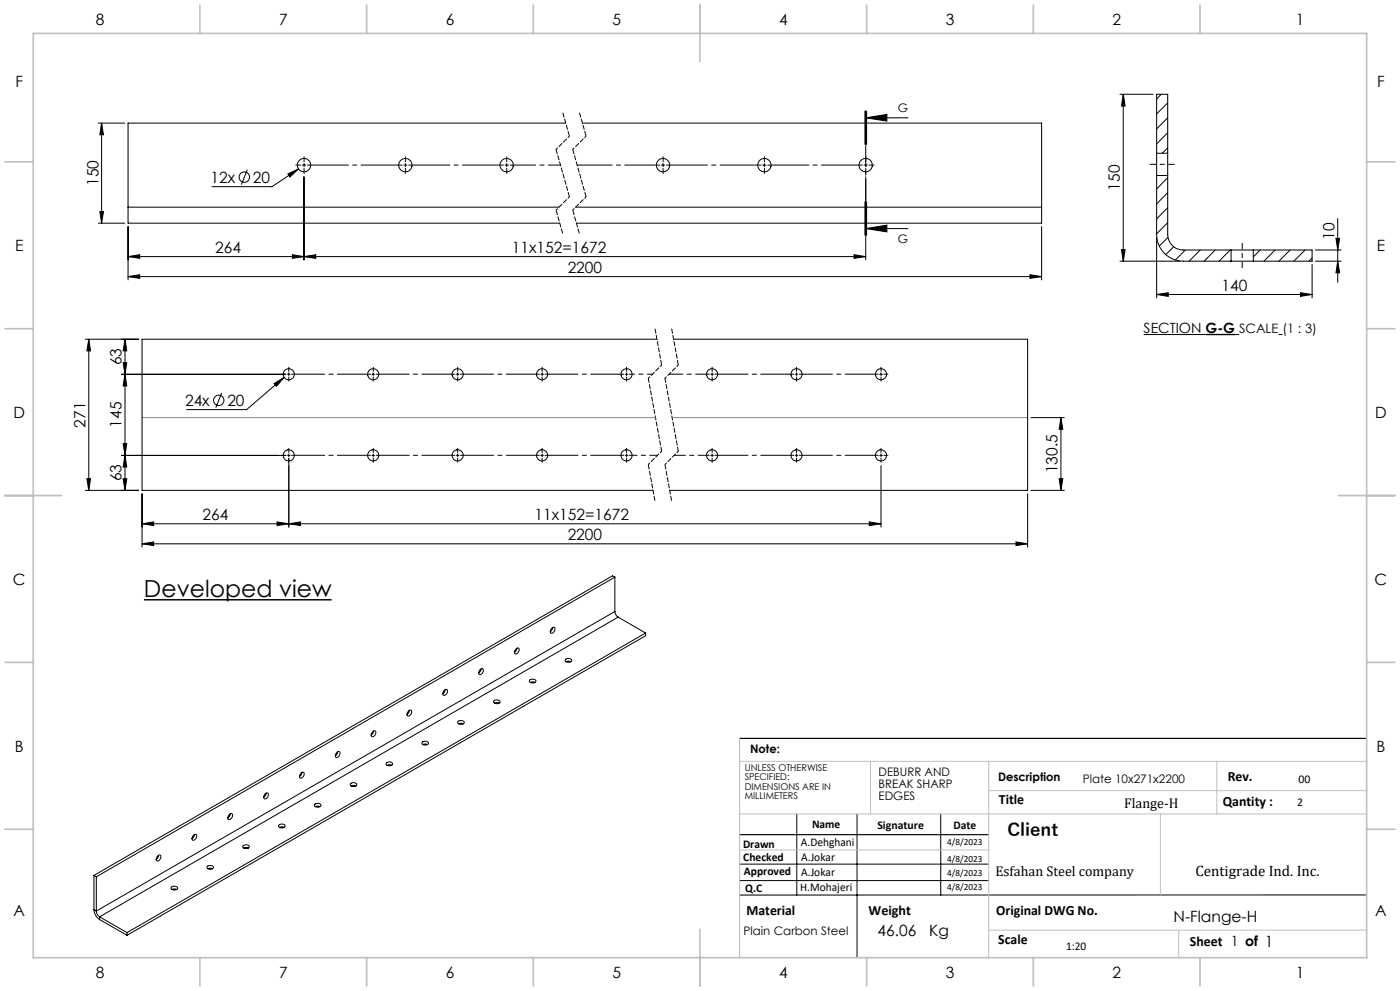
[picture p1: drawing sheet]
<svg xmlns="http://www.w3.org/2000/svg" width="420mm" height="297mm" viewBox="0 0 420 297" stroke-linecap="round" stroke-linejoin="round" font-family="sans-serif">
<g fill="none" stroke="#000" stroke-width=".3">
<path d="M29.5 36.9h7.9M30.5 36.9v30M30.5 36.9l.5 3.5h-1zM169.7 36.9h-131.3v25.2M174.7 36.9h137.8v25.2M259.5 33.3v10M259.7 35.3l6.4-1v2zM259.7 35.3h12.7M259.7 33.3v10M260 33.3v10M336 28.3h10M337 28.3l.5 3.5h-1.1z"/>
<path d="M337 28.3v50M348.4 28.3l-1.4 1.4M350.3 30.8l-3.3 3.3M350.3 35.3l-3.3 3.3M350.3 39.8l-3.3 3.3M74.2 50.9l-1.8 4.4M86.4 52.1l3.2-1.5-2.6 2.5zM89.6 50.6l-8 5.3h-18M91.2 53v24.9M228.8 49.5h1M229.3 49v1M259.7 53v24.9"/>
<path d="M347 52.6v17.7a8 8 0 0 0 8 8h14.3M347 45.9v6.7M347 45.9v-17.6h3.3v17.6M347 52.6h3.3M347 45.9h3.3M350.3 53.3l-3.3 3.3M350.3 57.7l-3.3 3.4M350.3 44.3l-1.6 1.6M350.3 52.6v17.7a4.7 4.7 0 0 0 4.7 4.6h14.3M350.3 45.9v6.7M29.5 66.9h7.9M30 63.4h1l-.5 3.5z"/>
<path d="M38.4 76.9l3.5-.6v1.1zM38.4 67.9v16M38.4 76.9h221.3M38.4 62.1v4.8h129.5M38.4 62.1h129.3M87.7 76.3l3.5 .6-3.5 .5zM91.2 76.9l3.5-.6v1.1zM172.7 62.1h139.8M256.2 76.3l3.5 .6-3.5 .5zM259.5 60.5v10M259.7 68.5l6.4-1v2zM259.7 68.5h12.7"/>
<path d="M260 60.5v10zM312.5 62.1v4.8h-139.6M312.5 67.9v16M336 78.3h18M336.4 74.8h1.1l-.5 3.5zM347 71.3v18M350.3 62.3l-3.3 3.3M350.3 66.7l-3.3 3.4M350.4 71.2l-2.6 2.6M352.1 73.9l-2.4 2.4M355.6 74.9l-3 3M360.1 74.9l-3.4 3.4"/>
<path d="M364.6 74.9l-3.4 3.4M369 74.9l-3.3 3.4M369.3 78.3h6.7M369.3 74.9h6.7M369.3 74.9v3.4M376 74.9h17.6v3.4h-17.6M376 74.9v3.4M378 74.9l-2 2.1M382.5 74.9l-3.3 3.4M387 74.9l-3.3 3.4M391.5 74.9l-3.3 3.4M393.6 77.3l-.9 1"/>
<path d="M393.6 79.3v10M394.7 78.3h7.6M394.7 74.9h7.6M400.8 71.4h1.1l-.6 3.5zM401.3 65.5v19.1M401.3 78.3l.6 3.5h-1.1zM38.4 82.9l3.5-.6v1.1zM38.4 82.9h274.1M309 82.3l3.5 .6-3.5 .5zM347 88.3l3.5-.6v1.1zM347 88.3h46.6M390.1 87.7l3.5 .6-3.5 .5z"/>
<path d="M25.6 101.7h16M26.6 101.7v45.3M26.6 101.7l.6 3.5h-1.1zM36.5 112.2h49.1M36.9 108.7h1.1l-.5 3.5zM37.5 101.7v45.3M37.5 101.7l.5 3.5h-1.1zM37.5 112.2l.5 3.5h-1.1zM66.5 117.8l-1.8 4.4M82.2 115l3-1.9-2.3 2.7zM85.2 113.1l-11.2 9.7h-18M111.5 112.2h.9"/>
<path d="M112 111.8v.8M197.1 101.7h-154.5v45.3h153.3M202.1 101.7h106.2v45.3h-107.4M343.1 100.3h18.6M370.6 100.3h1.1M383.6 100.3h1.1M36.5 136.5h49.1M36.9 133h1.1l-.5 3.5zM37.5 136.5l.5 3.5h-1.1zM86.6 137.5v20.5M111.5 136.5h.9M112 136.1v.8"/>
<path d="M264.3 139.6v18.4M309.3 125.2h10M318.3 125.2l.5 3.5h-1.1zM318.3 125.2v21.8M25.6 147h16M26.1 143.5h1.1l-.6 3.5zM36.9 143.5h1.1l-.5 3.5zM42.6 157l3.5-.6v1.1zM42.6 148v16M83.1 156.4l3.5 .6-3.5 .5zM86.6 157l3.5-.6v1.1zM260.8 156.4l3.5 .6-3.5 .5z"/>
<path d="M264.3 157h-221.7M308.3 148v16M309.3 147h10M317.7 143.5h1.1l-.5 3.5zM42.6 163l3.5-.6v1.1zM42.6 163h265.7M184.5 173l-.7-.4-155.6 89.8M184.5 173l-155.6 89.8M184.5 173v10.3M304.8 162.4l3.5 .6-3.5 .5zM154.8 194.5l.1-.1a.57 .57 0 0 1 .9 0 .57 .57 0 0 1-.2 .9l-.1 .1a.64 .64 0 0 1-1 .5 .64 .64 0 0 1 .1-1.1zM155 194.3l-.1 .6-.6 .6"/>
<path d="M165.4 188.5l.1-.2a.56 .56 0 0 1 .9-.3 .56 .56 0 0 1 0 .9l-.1 .3a.66 .66 0 0 1-1 .6 .66 .66 0 0 1 0-1.2zM165.8 188.1l-.1 .6-.6 .6M169.6 197.7l1.1-.4a.61 .61 0 0 1 .8 .7 .61 .61 0 0 1-.9 .5h-.3a.59 .59 0 0 1-.7-.8zM169.8 198.3l.5-.1 .9 .1M184.5 183.3l.3 1 .7 .7M184.5 183.3l-155.6 89.7M185.5 185l-155.6 89.8M185.5 185l8.2 4.7M193.7 189.7l-155.6 89.8M193.7 189.7v.8l-155.6 89.8M111.8 219.4a.55 .55 0 0 1 .8-.3 .55 .55 0 0 1 .1 .8l-.2 .4a.66 .66 0 0 1-1 .5 .66 .66 0 0 1 0-1.2zM112 219.1l-.2 .7-.5 .5"/>
<path d="M122.6 213a.58 .58 0 0 1 .9 0 .58 .58 0 0 1-.1 .9l-.1 .2a.64 .64 0 0 1-1 .4 .64 .64 0 0 1 0-1.1zM122.8 212.9l-.1 .6-.6 .6M133.2 206.9a.6 .6 0 0 1 1-.2 .6 .6 0 0 1-.1 1l-.1 .2a.63 .63 0 0 1-.5 .5 .63 .63 0 0 1-.6-.3zM133.6 206.7l-.2 .6-.5 .6M137.4 216.3a1.06 1.06 0 0 1 1-.4 1.06 1.06 0 0 1 .8 .8 1.12 1.12 0 0 1-1.9-.3zM137.6 216.9h1.4M144 200.7l.1-.1a.57 .57 0 0 1 .9 0 .57 .57 0 0 1-.1 .9l-.2 .3a.6 .6 0 0 1-.9 .4 .6 .6 0 0 1-.1-1zM144.3 200.5l-.2 .8-.5 .4M148.1 210.1a1.08 1.08 0 0 1 1.9 .4 1.11 1.11 0 0 1-1.9-.3zM148.3 210.7h1.5M159.1 203.7l1-.1a.59 .59 0 0 1 .7 .7 .59 .59 0 0 1-.9 .4h-.4a.55 .55 0 0 1-.6-.3 .55 .55 0 0 1 .2-.7zM159.1 204.5l.5-.1 .9 .1"/>
<path d="M79.5 237.9a.6 .6 0 0 1 1-.1 .6 .6 0 0 1-.1 .9l-.1 .2a.66 .66 0 0 1-1 .5 .66 .66 0 0 1 0-1.1zM79.8 237.7l-.2 .8-.5 .4M90.3 231.7a.56 .56 0 0 1 .8-.2 .56 .56 0 0 1 .1 .8l-.2 .4a.64 .64 0 0 1-1 .5 .64 .64 0 0 1 .1-1.1zM90.6 231.5l-.2 .6-.5 .6M101 225.5a.61 .61 0 0 1 1-.2 .61 .61 0 0 1-.1 1l-.1 .2a.66 .66 0 0 1-1 .5 .66 .66 0 0 1 0-1.2zM101.3 225.3l-.1 .6-.6 .6M105.2 234.8a.94 .94 0 0 1 1.1-.3 .94 .94 0 0 1 .6 .9l-1.1 .3a.55 .55 0 0 1-.6-.2 .55 .55 0 0 1 0-.7zM105.3 235.5l.7-.1 .8 .1M116 228.6l1.2-.2a.6 .6 0 0 1 .6 .7 .6 .6 0 0 1-.9 .4l-.6-.1a.5 .5 0 0 1-.4-.2 .5 .5 0 0 1 .1-.6zM116.1 229.3l.7-.1 .7 .1M126.6 222.5l1.3-.3a.6 .6 0 0 1 .6 .7 .6 .6 0 0 1-.8 .4h-.2a.66 .66 0 0 1-.9-.8zM126.8 223.1l.7-.1 .7 .1"/>
<path d="M47.3 256.6a.59 .59 0 0 1 .9-.2 .59 .59 0 0 1-.1 .9l-.1 .2a.6 .6 0 0 1-.5 .6 .6 .6 0 0 1-.7-.5zM47.6 256.3l-.3 .8-.5 .5M58.1 250.2a.58 .58 0 0 1 .9 0 .58 .58 0 0 1-.1 .9l-.1 .2a.64 .64 0 0 1-1 .5 .64 .64 0 0 1 0-1.1zM58.3 250.1l-.1 .6-.6 .7M62.1 259.7l.6-.3h.7a.59 .59 0 0 1 .7 .7 .59 .59 0 0 1-.9 .4h-.4a.61 .61 0 0 1-.7-.8zM68.8 244.2l.1-.2a.54 .54 0 0 1 .8 0 .54 .54 0 0 1 0 .8l-.2 .3a.66 .66 0 0 1-1 .5 .66 .66 0 0 1 0-1.1zM69.1 243.9l-.2 .6-.5 .6M72.9 253.5a1.07 1.07 0 0 1 1-.3 1.07 1.07 0 0 1 .9 .7 1.13 1.13 0 0 1-2-.3zM73.1 254.2l.5-.2 .9 .2M83.7 247.2a.96 .96 0 0 1 1.1-.3 .96 .96 0 0 1 .6 .9l-.6 .3h-.7a.5 .5 0 0 1-.5-.3 .5 .5 0 0 1 .1-.6zM83.9 248l.4-.2 1 .2M94.5 241l1.1-.2a.56 .56 0 0 1 .7 .6 .56 .56 0 0 1-.7 .5h-.6a.55 .55 0 0 1-.6-.2 .55 .55 0 0 1 .1-.7z"/>
<path d="M94.6 241.8l.5-.2 .9 .2M221.9 259h74.7M239 243.9v24.3M257.1 243.9v43.1M282.2 243.9v24.3M28.2 272.7l.5 1.6 1.2 1.3M28.2 262.4v10.3M28.2 262.4l.7 .4M28.2 272.7l.7 .3M28.9 273l.3 1.1 .7 .7M28.9 262.8v10.2M29.9 274.8l8.2 4.7"/>
<path d="M29.9 275.6l8.2 4.7M29.9 274.8v.8M38.1 279.5v.8M51.5 265.8a.96 .96 0 0 1 1.1-.3 .96 .96 0 0 1 .6 .9l-1.3 .3a.5 .5 0 0 1-.5-.3 .5 .5 0 0 1 .1-.6zM51.6 266.6h1.4M62.3 260.4l.5-.2 .9 .2M221.9 263.9h74.7M410 268.2h-188.1"/>
<circle cx="73.3" cy="53.1" r="1.55"/>
<circle cx="91.2" cy="49.5" r="2.01"/>
<circle cx="121.6" cy="49.5" r="2.01"/>
<circle cx="152" cy="49.5" r="2"/>
<circle cx="198.9" cy="49.5" r="2.01"/>
<circle cx="229.3" cy="49.5" r="2.01"/>
<circle cx="259.7" cy="49.5" r="2"/>
<circle cx="65.6" cy="120" r="1.55"/>
<circle cx="86.6" cy="112.2" r="1.66"/>
<circle cx="112" cy="112.2" r="1.67"/>
<circle cx="137.3" cy="112.2" r="1.67"/>
<circle cx="162.6" cy="112.2" r="1.67"/>
<circle cx="188" cy="112.2" r="1.66"/>
<circle cx="213.6" cy="112.2" r="1.66"/>
<circle cx="238.9" cy="112.2" r="1.66"/>
<circle cx="264.3" cy="112.2" r="1.67"/>
<circle cx="86.6" cy="136.5" r="1.66"/>
<circle cx="112" cy="136.5" r="1.66"/>
<circle cx="137.3" cy="136.5" r="1.66"/>
<circle cx="162.6" cy="136.5" r="1.67"/>
<circle cx="188" cy="136.5" r="1.67"/>
<circle cx="213.6" cy="136.5" r="1.66"/>
<circle cx="239" cy="136.5" r="1.66"/>
<circle cx="264.3" cy="136.5" r="1.66"/>
</g>
<path d="M361.7 100.3h8.9" fill="none" stroke="#000" stroke-width=".4"/>
<path d="M43.2 179.8h56.3" fill="none" stroke="#000" stroke-width=".43"/>
<g fill="none" stroke="#000" stroke-width=".3" stroke-dasharray="15.2 1.3 1.3 1.3">
<path d="M90.2 49.5h-1.5M91.2 49.5v-.5M91.2 49.5h-.5M91.2 49.5v.5M91.2 49.5h.5M91.2 48.5v-1.5M91.2 50.5v1.5M121.6 49.5v-.5M121.6 49.5h-.5M121.6 49.5v.5M121.6 49.5h.5M121.6 48.5v-1.5"/>
<path d="M121.6 50.5v1.5M152 49.5v-.5M152 49.5h-.5M152 49.5v.5M152 49.5h.5M152 48.5v-1.5M152 50.5v1.5M198.9 49.5v-.5M198.9 49.5h-.5M198.9 49.5v.5M198.9 49.5h.5M198.9 48.5v-1.5"/>
<path d="M198.9 50.5v1.5M229.3 48.5v-1.5M229.3 50.5v1.5M259.7 49.5v-.5M259.7 49.5h-.5M259.7 49.5v.5M259.7 49.5h.5M259.7 48.5v-1.5M259.7 50.5v1.5M260.7 49.5h1.5M85.8 112.1h-1.2M86.6 112.1v-.4"/>
<path d="M86.6 112.1h-.4M86.6 112.1v.5M86.6 112.1h.5M86.6 111.3v-1.2M86.6 113v1.2M112 111.3v-1.2M112 113v1.2M137.3 112.1v-.4M137.3 112.1h-.4M137.3 112.1v.5M137.3 112.1h.4M137.3 111.3v-1.2"/>
<path d="M137.3 113v1.2M162.6 112.1v-.4M162.6 112.1h-.4M162.6 112.1v.5M162.6 112.1h.5M162.6 111.3v-1.2M162.6 113v1.2M188 112.1v-.4M188 112.1h-.4M188 112.1v.5M188 112.1h.4M188 111.3v-1.2"/>
<path d="M188 113v1.2M213.6 112.1v-.4M213.6 112.1h-.4M213.6 112.1v.5M213.6 112.1h.5M213.6 111.3v-1.2M213.6 113v1.2M239 112.1v-.4M239 112.1h-.4M239 112.1v.5M239 112.1h.4M239 111.3v-1.2"/>
<path d="M239 113v1.2M264.3 112.1v-.4M264.3 112.1h-.4M264.3 112.1v.5M264.3 112.1h.4M264.3 111.3v-1.2M264.3 113v1.2M265.1 112.1h1.3M85.8 136.5h-1.2M86.6 136.5v-.5M86.6 136.5h-.4M86.6 136.5v.4"/>
<path d="M86.6 136.5h.5M86.6 135.6v-1.2M86.6 137.3v1.2M112 135.6v-1.2M112 137.3v1.2M137.3 136.5v-.5M137.3 136.5h-.4M137.3 136.5v.4M137.3 136.5h.4M137.3 135.6v-1.2M137.3 137.3v1.2M162.6 136.5v-.5"/>
<path d="M162.6 136.5h-.4M162.6 136.5v.4M162.6 136.5h.5M162.6 135.6v-1.2M162.6 137.3v1.2M188 136.5v-.5M188 136.5h-.4M188 136.5v.4M188 136.5h.4M188 135.6v-1.2M188 137.3v1.2M213.6 136.5v-.5"/>
<path d="M213.6 136.5h-.4M213.6 136.5v.4M213.6 136.5h.5M213.6 135.6v-1.2M213.6 137.3v1.2M239 136.5v-.5M239 136.5h-.4M239 136.5v.4M239 136.5h.4M239 135.6v-1.2M239 137.3v1.2M264.3 136.5v-.5"/>
<path d="M264.3 136.5h-.4M264.3 136.5v.4M264.3 136.5h.4M264.3 135.6v-1.2M264.3 137.3v1.2M265.1 136.5h1.3"/>
</g>
<path d="M92.2 49.5h28.4M122.6 49.5h28.4M199.9 49.5h28.4M230.3 49.5h28.4" fill="none" stroke="#000" stroke-width=".3" stroke-dasharray="15.2 1.3 1.3 1.3" stroke-dashoffset="2.9"/>
<path d="M153 49.5h15.1" fill="none" stroke="#000" stroke-width=".3" stroke-dasharray="15.2 1.3 1.3 1.3" stroke-dashoffset="7.6"/>
<path d="M173.1 49.5h24.8" fill="none" stroke="#000" stroke-width=".3" stroke-dasharray="15.2 1.3 1.3 1.3" stroke-dashoffset="4.8"/>
<path d="M87.5 112.1h23.6M112.8 112.1h23.7M138.1 112.1h23.7M163.5 112.1h23.6M214.5 112.1h23.6M239.8 112.1h23.7M87.5 136.5h23.6M112.8 136.5h23.7M138.1 136.5h23.7M163.5 136.5h23.6M214.5 136.5h23.6M239.8 136.5h23.7" fill="none" stroke="#000" stroke-width=".3" stroke-dasharray="15.2 1.3 1.3 1.3" stroke-dashoffset="5.3"/>
<path d="M188.8 136.5h8.5" fill="none" stroke="#000" stroke-width=".3" stroke-dasharray="15.2 1.3 1.3 1.3" stroke-dashoffset="12.9"/>
<path d="M202.3 136.5h10.5" fill="none" stroke="#000" stroke-width=".3" stroke-dasharray="15.2 1.3 1.3 1.3" stroke-dashoffset="11.9"/>
<path d="M188.8 112.1h6.9" fill="none" stroke="#000" stroke-width=".3" stroke-dasharray="15.2 1.3 1.3 1.3" stroke-dashoffset="13.7"/>
<path d="M200.7 112.1h12.1" fill="none" stroke="#000" stroke-width=".3" stroke-dasharray="15.2 1.3 1.3 1.3" stroke-dashoffset="11.1"/>
<path d="M352.3 49.3h-7.3M372.7 72.9v7.4" fill="none" stroke="#000" stroke-width=".3" stroke-dasharray="15.2 1.3 1.3 1.3" stroke-dashoffset="13.5"/>
<path d="M168.8 33.7l2 7.1M173.8 33.7l2 7.1M166.8 63l2 7.1M171.8 63l2 7.1M196.5 98.5l2 10.9M201.5 98.5l2 10.9M194.5 139.2l2 10.9M199.5 139.2l2 10.9" fill="none" stroke="#000" stroke-width=".3" stroke-dasharray="1.3 .6" stroke-dashoffset="-.2"/>
<path d="M170.8 40.8l-4 4M170.8 59l-4 4M175.8 40.8l-4 4M175.8 59l-4 4M198.5 109.4l-4 4M203.5 109.4l-4 4M198.5 135.2l-4 4M203.5 135.2l-4 4" fill="none" stroke="#000" stroke-width=".3" stroke-dasharray="1.3 .6" stroke-dashoffset=".7"/>
<path d="M194.5 113.4l4 21.8M199.5 113.4l4 21.8" fill="none" stroke="#000" stroke-width=".3" stroke-dasharray="1.3 .6"/>
<path d="M166.8 44.8l4 14.2M171.8 44.8l4 14.2" fill="none" stroke="#000" stroke-width=".3" stroke-dasharray="1.3 .6" stroke-dashoffset="-.1"/>
<path d="M259.7 33.3v37.2" fill="none" stroke="#000" stroke-width=".3" stroke-dasharray="6.3 1.3 1.3 1.3" stroke-dashoffset="-.2"/>
<path d="M42.6 125.2h154M201.6 125.2h106.7" fill="none" stroke="#808080" stroke-width=".3"/>
<path d="M221.9 221.3h188.1M221.9 250.2h74.7" fill="none" stroke="#000" stroke-width=".35"/>
<path d="M221.9 228.2h188.1M261.2 228.2v15.7M296.6 228.2v58.8M296.6 237h113.4M365.1 228.2v15.7M221.9 243.9h188.1M221.9 254.7h74.7M348.1 243.9v24.3M296.6 278.8h113.4M353.6 278.8v8.2" fill="none" stroke="#c0c0c0" stroke-width=".3"/>
<path d="M221.9 221.3v65.7" fill="none" stroke="#c0c0c0" stroke-width=".35"/>
<g fill="none" stroke="#c0c0c0" stroke-width=".5">
<path d="M10 10h400v277h-400zM60 1.5v8.5M110 1.5v8.5M160 1.5v8.5M210 1.5v17M260 1.5v8.5M310 1.5v8.5M360 1.5v8.5M1.5 48.5h8.5M410 48.5h8.5M1.5 98.5h8.5M410 98.5h8.5"/>
<path d="M1.5 148.5h17M401.5 148.5h17M1.5 198.5h8.5M410 198.5h8.5M1.5 248.5h8.5M410 248.5h8.5M210 278.5v17M60 287v8.5M110 287v8.5M160 287v8.5M260 287v8.5M310 287v8.5"/>
<path d="M360 287v8.5"/>
</g>
<g fill="#000">
<path d="M30.5 36.9l.5 3.5h-1zM30 63.4h1l-.5 3.5zM26.6 101.7l.6 3.5h-1.1zM26.1 143.5h1.1l-.6 3.5zM37.5 136.5l.5 3.5h-1.1zM36.9 143.5h1.1l-.5 3.5zM37.5 101.7l.5 3.5h-1.1zM36.9 108.7h1.1l-.5 3.5zM37.5 112.2l.5 3.5h-1.1zM36.9 133h1.1l-.5 3.5zM318.3 125.2l.5 3.5h-1.1zM317.7 143.5h1.1l-.5 3.5z"/>
<path d="M259.7 35.3l6.4-1v2zM259.7 68.5l6.4-1v2z"/>
<path d="M337 28.3l.5 3.5h-1.1zM336.4 74.8h1.1l-.5 3.5z"/>
<path d="M86.4 52.1l3.2-1.5-2.6 2.5zM82.2 115l3-1.9-2.3 2.7z"/>
<path d="M401.3 78.3l.6 3.5h-1.1zM400.8 71.4h1.1l-.6 3.5z"/>
<path d="M38.4 82.9l3.5-.6v1.1zM309 82.3l3.5 .6-3.5 .5zM38.4 76.9l3.5-.6v1.1zM87.7 76.3l3.5 .6-3.5 .5zM91.2 76.9l3.5-.6v1.1zM256.2 76.3l3.5 .6-3.5 .5zM86.6 157l3.5-.6v1.1zM260.8 156.4l3.5 .6-3.5 .5z"/>
<path d="M390.1 87.7l3.5 .6-3.5 .5zM347 88.3l3.5-.6v1.1z"/>
<path d="M304.8 162.4l3.5 .6-3.5 .5zM42.6 163l3.5-.6v1.1zM83.1 156.4l3.5 .6-3.5 .5zM42.6 157l3.5-.6v1.1z"/>
</g>
<text font-size="7.1" x="43.2" y="179">Developed view</text>
<text font-size="5.3" x="302.2" y="250.7">Client</text>
<g font-size="4.7">
<text x="28.7" y="7.6">8</text>
<text x="83.7" y="7.6">7</text>
<text x="133.7" y="7.6">6</text>
<text x="183.7" y="7.6">5</text>
<text x="233.7" y="7.6">4</text>
<text x="283.7" y="7.6">3</text>
<text x="333.7" y="7.6">2</text>
<text x="388.7" y="7.6">1</text>
<text x="4.6" y="26.1">F</text>
<text x="413.1" y="26.1">F</text>
<text x="29.5" y="55.8" transform="rotate(-90 29.5 55.8)">150</text>
<text x="63.2" y="54.8">12x</text>
<text x="75.9" y="54.8">20</text>
<text x="336" y="57.1" transform="rotate(-90 336 57.1)">150</text>
<text x="400.3" y="71.9" transform="rotate(-90 400.3 71.9)">10</text>
<text x="4.5" y="75.3">E</text>
<text x="64.6" y="75.9">264</text>
<text x="153.6" y="75.9">11x152=1672</text>
<text x="413" y="75.3">E</text>
<text x="170.3" y="81.9">2200</text>
<text x="366.5" y="87.2">140</text>
<text x="36.5" y="109.5" transform="rotate(-90 36.5 109.5)">63</text>
<text x="4" y="125.3">D</text>
<text x="55.5" y="121.7">24x</text>
<text x="68.2" y="121.7">20</text>
<text x="412.5" y="125.3">D</text>
<text x="25.6" y="128.2" transform="rotate(-90 25.6 128.2)">271</text>
<text x="36.5" y="128.2" transform="rotate(-90 36.5 128.2)">145</text>
<text x="317.3" y="141.9" transform="rotate(-90 317.3 141.9)">130.5</text>
<text x="36.5" y="144.3" transform="rotate(-90 36.5 144.3)">63</text>
<text x="60.8" y="155.9">264</text>
<text x="160.3" y="155.9">11x152=1672</text>
<text x="170.3" y="161.9">2200</text>
<text x="3.9" y="175.3">C</text>
<text x="412.4" y="175.3">C</text>
<text x="4.4" y="225.3">B</text>
<text x="412.9" y="225.3">B</text>
<text x="4" y="274.6">A</text>
<text x="412.5" y="274.6">A</text>
<text x="263.3" y="280.5">46.06</text>
<text x="278.8" y="280.5">Kg</text>
<text x="352.1" y="276.4">N-Flange-H</text>
<text x="28.7" y="293.1">8</text>
<text x="83.7" y="293.1">7</text>
<text x="133.7" y="293.1">6</text>
<text x="183.7" y="293.1">5</text>
<text x="233.7" y="293.1">4</text>
<text x="283.7" y="293.1">3</text>
<text x="333.7" y="293.1">2</text>
<text x="388.7" y="293.1">1</text>
</g>
<text font-size="4.5" x="358.6" y="262.6">Centigrade Ind. Inc.</text>
<g font-size="4.2">
<text x="343.1" y="99.8">SECTION G-G SCALE (1 : 3)</text>
<text x="368.3" y="234.1">Rev.</text>
<text x="299.7" y="240.9">Title</text>
<text x="337.2" y="242.3">Flange-H</text>
<text x="366.8" y="241.6">Qantity :</text>
<text x="298.6" y="262.6">Esfahan Steel company</text>
<text x="223.9" y="274.2">Material</text>
<text x="260.6" y="274.2">Weight</text>
<text x="298.9" y="274.2">Original DWG No.</text>
<text x="299.5" y="282.8">Scale</text>
<text x="357" y="283.6">Sheet 1 of 1</text>
</g>
<g font-size="3.5">
<text x="269.4" y="33.7">G</text>
<text x="269.4" y="72.7">G</text>
<text x="225" y="225.7">Note:</text>
<text x="263.6" y="232.6">DEBURR AND</text>
<text x="263.6" y="236.1">BREAK SHARP</text>
<text x="263.6" y="239.7">EDGES</text>
<text x="299.4" y="234.1">Description</text>
<text x="324.9" y="234.7">Plate 10x271x2200</text>
<text x="389.6" y="234.7">00</text>
<text x="389.2" y="241.6">2</text>
<text x="243.6" y="248.1">Name</text>
<text x="263.2" y="248.5">Signature</text>
<text x="286" y="248.5">Date</text>
<text x="222.9" y="254">Drawn</text>
<text x="240.3" y="253.6">A.Dehghani</text>
<text x="240.4" y="257.9">A.Jokar</text>
<text x="223" y="258.1">Checked</text>
<text x="223.2" y="262.1">Approved</text>
<text x="240.4" y="262.4">A.Jokar</text>
<text x="223.6" y="267.4">Q.C</text>
<text x="240.1" y="267.1">H.Mohajeri</text>
<text x="223.1" y="280.2">Plain Carbon Steel</text>
<text x="319.8" y="284.6">1:20</text>
</g>
<g font-size="2.8">
<text x="223.4" y="231">UNLESS OTHERWISE</text>
<text x="223.4" y="233.8">SPECIFIED:</text>
<text x="223.4" y="236.7">DIMENSIONS ARE IN</text>
<text x="223.4" y="239.5">MILLIMETERS</text>
<text x="284.2" y="253.2">4/8/2023</text>
<text x="284.2" y="258.4">4/8/2023</text>
<text x="284.2" y="262.7">4/8/2023</text>
<text x="284.2" y="266.6">4/8/2023</text>
</g>
</svg>
